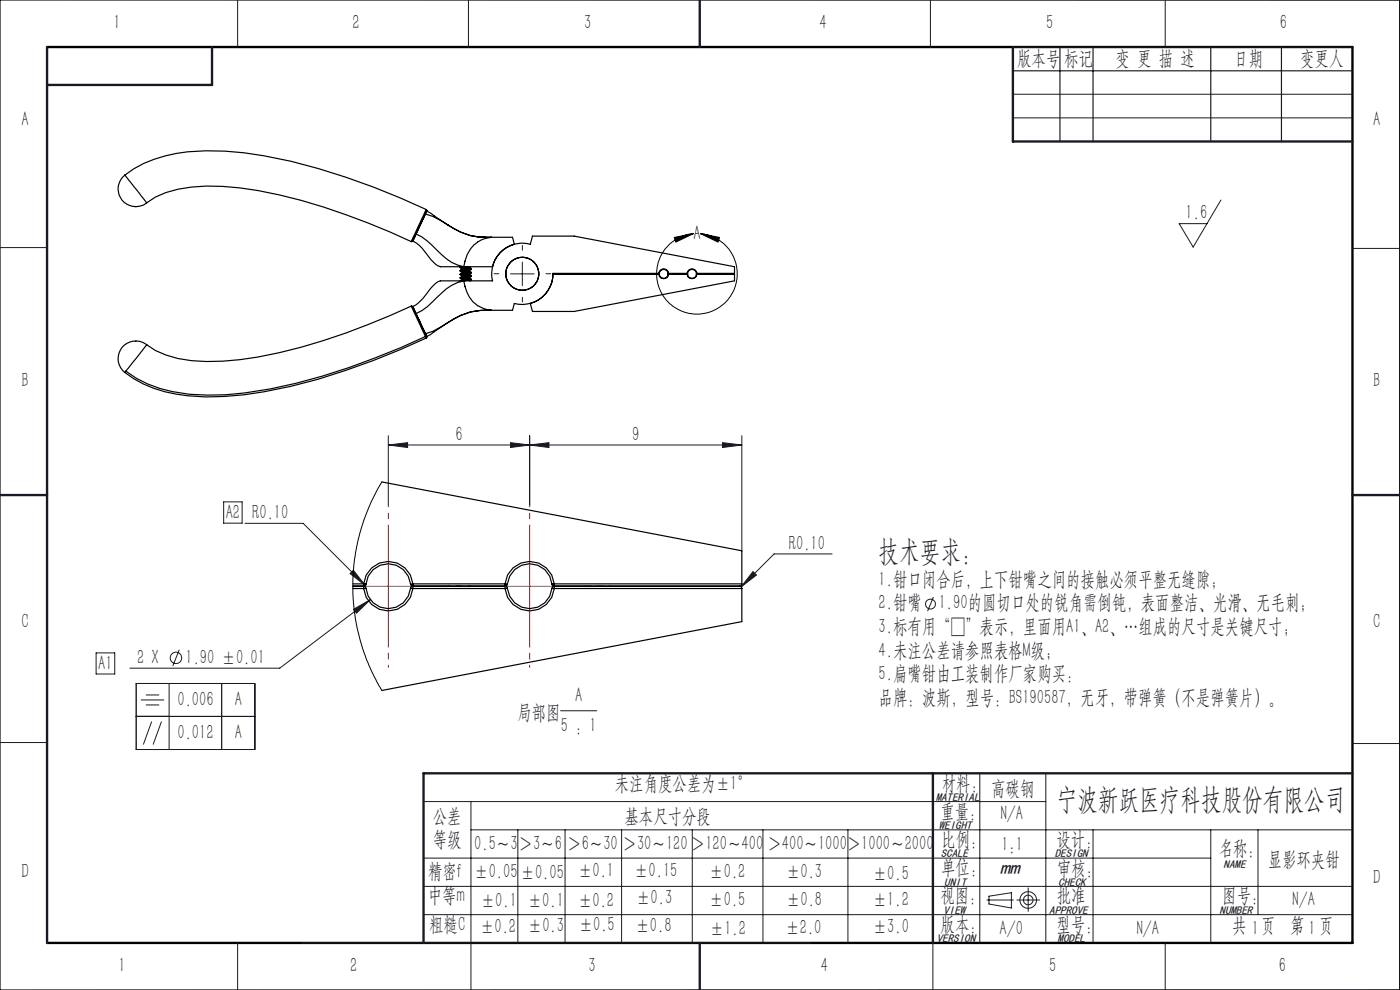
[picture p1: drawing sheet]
<svg xmlns="http://www.w3.org/2000/svg" width="297mm" height="210mm" viewBox="0 0 297 210" stroke-linecap="round" stroke-linejoin="round" font-family="sans-serif">
<g fill="none" stroke="#191924" stroke-width=".21">
<path d="M50.4 0v10M99.4 0v10M197.4 0v10M214.9 20h72M247.2 0v10M214.9 25h72M0 52.5h10M108.3 58.1h5M110.8 55.6v5M259 42.4l-5.9 10-2.9-5h5.9M286.9 52.7h10M82.4 94.4l4.1-.5v1z"/>
<path d="M82.4 92.4v14.7M82.4 94.4h75M108.3 93.9l4.1 .5-4.1 .5zM112.4 94.4l4.1-.5v1zM112.4 92.4v14.7M153.3 93.9l4.1 .5-4.1 .5zM157.4 92.4v24.4M47.4 106.5h4v4.5h-4zM52 111h12.3l13.2 13.2M176.5 117.5h-12.3l-7 7M20.4 138.5h3.9v4.5h-3.9zM38 137.8l-1.3 3.5"/>
<path d="M74.3 121.7l.7-.7 2.5 3.2zM75 129.2l3.6-2-3 2.9zM78.6 127.2l-19.3 14.5h-31.7M159.7 121.2l.8 .8-3.3 2.5zM198 126.6l-1.2 3M0 157.5h10M28.9 145h25.1v14h-25.1zM28.9 152h25.1M29.9 148.5h4.9M30.9 147.4h2.9M30.9 149.5h2.9M32.2 153.1l-1.8 4.8"/>
<path d="M34.3 153.1l-1.8 4.8M35.9 145v14M47 145v14M118.9 150.8h7.7M286.9 157.7h10M89.9 170h132M99.9 176h187M99.9 170v40M109.9 176v24M119.9 176v24M131.9 176v24M146.9 176v24"/>
<path d="M161.9 176v24M179.9 176v24M207.9 164v36M221.9 164v36M231.9 176v24M256.9 176v24M266.9 176v18M89.9 182h167M89.9 188h197M89.9 194h197M209.4 190.9h5.6M209.8 190.1l4.8-.7v3.2l-4.8-.8z"/>
<path d="M215.7 190.9h4.9M218.1 188.3v5M50.4 200v10M197.9 200v10M247.2 200v10"/>
<circle cx="37.3" cy="139.6" r="1.22"/>
<circle cx="197.4" cy="128.1" r="1.04"/>
<circle cx="218.1" cy="190.9" r="1.77"/>
<circle cx="218.1" cy="190.9" r="1.03"/>
</g>
<path d="M143.1 50.4l4-.8-3.7 1.8zM147.1 49.6a8.6 8.6 0 0 0-6.6 12.8 8.6 8.6 0 0 0 14.4 .6 8.6 8.6 0 0 0-5.5-13.3l-.8-.1M148.6 49.6l4 .8-.3 1z" fill="none" stroke="#000" stroke-width=".21"/>
<path d="M82.4 111.8v-4.7M112.4 111.8v-4.7M82.4 136.8v4.8M94.9 124.3h4.7M99.9 124.3h-4.8M112.4 136.8v4.8M124.9 124.3h4.7" fill="none" stroke="#f00" stroke-width=".21" stroke-dasharray="6.3 1.3 1.3 1.3" stroke-dashoffset="5.9"/>
<path d="M82.4 111.9v24.9M112.4 111.9v24.9M74.9 124.3h20M99.9 124.3h25" fill="none" stroke="#f00" stroke-width=".21"/>
<path d="M105.8 58.1h-1M110.8 53.1v-1M115.8 58.1h1M110.8 63.1v1" fill="none" stroke="#191924" stroke-width=".21" stroke-dasharray="6.3 1.3 1.3 1.3"/>
<path d="M0 0h296.9v210h-296.9z" fill="none" stroke="#000" stroke-width=".25"/>
<path d="M10 10h276.9v190h-276.9" fill="none" stroke="#000" stroke-width=".5"/>
<path d="M214.9 10h72M214.9 15h72M224.9 10v20M231.9 10v20M256.9 10v20M271.9 10v20M64 200h108" fill="none" stroke="#191924" stroke-width=".25"/>
<path d="M10 10v190M45 10v8h-35M148.4 0v10M214.9 10v20h72M0 105h10M286.9 105h10M197.9 164v36M286.9 164h-197v36M148.4 200v10" fill="none" stroke="#191924" stroke-width=".5"/>
<path d="M143.1 50.4l4-.8-3.7 1.8zM148.6 49.6l4 .8-.3 1z" fill="#000"/>
<path d="M82.4 94.4l4.1-.5v1zM108.3 93.9l4.1 .5-4.1 .5zM112.4 94.4l4.1-.5v1zM153.3 93.9l4.1 .5-4.1 .5zM75 121l-.7 .7 3.2 2.5zM75 129.2l.6 .9 3-2.9zM159.7 121.2l-2.5 3.3 3.3-2.5z" fill="#191924"/>
<g fill="none" stroke="#000" stroke-width=".25">
<path d="M26.5 37.1a27.5 27.5 0 0 1 17.2-5.1 89.2 89.2 0 0 1 29.7 5.6l5.8 2.1 5.7 2.3 5.5 2.4M26.5 37.1a3.7 3.7 0 0 0-.6 5.3 3.7 3.7 0 0 0 5.2 .6M26.5 37.1l4.6 5.9M31.1 43a18.3 18.3 0 0 1 9.5-3.3 64.2 64.2 0 0 1 23.3 2.8 156.9 156.9 0 0 1 23.3 8.8M87.6 51.1a9 9 0 0 1 3.2 3.2 5 5 0 0 0 2.7 2.3h4.9M87.6 51.1l-.4 .2M88.3 49.6l-.7 1.5M88.3 49.6a17.3 17.3 0 0 1 5.4 4.4 8.7 8.7 0 0 0 4.7 2.6M90.2 45.4l.3-.6 4.7 3M90.2 45.4l-1.9 4.2M90.2 45.4a22.6 22.6 0 0 1 6 3.1 12.9 12.9 0 0 0 8 1.8 6.5 6.5 0 0 0-5.8 6.3M90.4 44.4l.1 .4"/>
<path d="M90.4 44.4l-3.2 6.9M90.5 44.8l-2.9 6.3M95 47.7l.2 .1M95.2 47.8a14.2 14.2 0 0 0 6.3 2.5M97.6 56.7l.3 .3 .9 .1M97.6 57.5a.88 .88 0 0 0 1.1 .3h.1M97.6 58.2l.3 .2 .9 .2M97.6 58.9l.3 .3 .9 .1M97.7 56.6l-.1 .1M97.8 57.3l-.2 .2M97.8 58l-.2 .2M97.8 59.5l-.2 .1"/>
<path d="M98.2 56.6l-.6 .1M98.4 59.6h-3.2a3.5 3.5 0 0 0-4 1.7l-.3 .5a9.7 9.7 0 0 1-3.3 3.2M98.4 59.6a10.3 10.3 0 0 0-5.8 3.5 12.8 12.8 0 0 1-4.3 3.4M98.4 59.6a6.7 6.7 0 0 0 5.8 6.2M98.4 59l1.2 .3M98.4 58.3l1.2 .2M98.4 57.5l1.2 .2M98.4 56.8l1.2 .2M98.8 57.5l1 .1 .2 .2M98.8 58.2l1.1 .2M98.8 58.9l1.1 .3M98.8 56.7l1.1 .2"/>
<path d="M99.6 57.7l-1.9 .4M99.7 56.6l-1.8 .2M99.8 58.4l-1.7 .3-.5 .2M99.8 59.2l-2.1 .4M99.8 56.9l-2.1 .5M99.8 59.2l.2 .1M99.8 58.4l.2 .2M99.8 56.9l.2 .2M100 59.3l-.3 .3M100 58.6a2.79 2.79 0 0 1-2 .4l-.1 .1M100 57.8a1.64 1.64 0 0 1-1.5 .4l-.5 .1M100 57.1a2.22 2.22 0 0 1-1.8 .4l-.2 .1"/>
<path d="M100 59.3l-1.5 .2M100 58.6l-2.4 .3M100 57.8l-2.4 .4M100 57.1l-2.4 .4M101.3 50.3h1.8h-1.6M103.2 50.3h5.5l.4 1.5a6.4 6.4 0 0 0-4.6 4.8h-6.1M117.3 58.2a6.5 6.5 0 0 1-4.8 6.2l.5 1.7h8.8l34-6.5v-1.4M117.3 58.2h22.5M139.8 58v.1M139.8 58a1.04 1.04 0 0 1 1-1 1.04 1.04 0 0 1 1.1 1M139.8 58h-22.5a6.5 6.5 0 0 1-8.2 6.4l-.4 1.4h-4.5M139.8 58h.1"/>
<path d="M139.8 58.2a1.05 1.05 0 0 0 1 .9 1.05 1.05 0 0 0 1.1-.9M139.8 58.1v.1M139.8 58.1l.1 .1M139.8 58.1l-22.5 .1M139.9 58a.94 .94 0 0 1 .9-.9 .94 .94 0 0 1 .9 .9M139.9 58l-.1 .1M139.9 58.2h-.1M139.9 58.2a.94 .94 0 0 0 .9 .8 .94 .94 0 0 0 .9-.8M141.7 58h.2M141.7 58l.2 .1M141.7 58.2h.2M141.9 58v.1"/>
<path d="M141.9 58.1v.1M141.9 58.1l-.2 .1M141.9 58h3.9M141.9 58.1h3.9M141.9 58.2h3.9M145.8 58a1.04 1.04 0 0 1 1-1 1.04 1.04 0 0 1 1 1M145.8 58v.1M145.8 58h.1M145.8 58.2a1.05 1.05 0 0 0 1 .9 1.05 1.05 0 0 0 1-.9M145.8 58.1v.1M145.8 58.1l.1 .1M145.9 58l-.1 .1"/>
<path d="M145.9 58a.94 .94 0 0 1 .9-.9 .94 .94 0 0 1 .9 .9M145.9 58.2h-.1M145.9 58.2a.94 .94 0 0 0 .9 .8 .94 .94 0 0 0 .9-.8M147.7 58l.1 .1M147.7 58h.1M147.7 58.2h.1M147.8 58v.1M147.8 58.1v.1M147.8 58.1l-.1 .1M147.8 58h8M147.8 58.1h7.9M147.8 58.2h8"/>
<path d="M155.7 58.1l.1 .1M155.8 58v-1.4l-34-6.5h-8.8l-.5 1.7a6.5 6.5 0 0 0-8 7.8h-6.1M155.8 58l-.1 .1M26.7 78.7l-.2 .3M31.1 73.1a3.7 3.7 0 0 0-5.2 .7 3.7 3.7 0 0 0 .6 5.2M31.1 73.1l-4.4 5.6M87.2 64.9l3 6.5M87.2 64.9l.4 .1M87.2 64.9a128.5 128.5 0 0 1-36.3 11.4 41.4 41.4 0 0 1-13.2-.2l-2.5-.8-2.2-.9-1.9-1.3M87.6 65l.7 1.5M87.6 65l2.6 5.7M88.3 66.5l1.9 4.3"/>
<path d="M88.9 67.8l.1 .3M90.2 71.4a144 144 0 0 1-32.9 11.1 54.9 54.9 0 0 1-20.7 .6 23.5 23.5 0 0 1-9.9-4.4M90.2 71.4l.2 .3M90.2 70.8l.2 .3M90.4 71.1l.1 .3M90.4 71.2l.2 .3-.2 .2M90.4 71.7a144.3 144.3 0 0 1-34.4 11.4 49.4 49.4 0 0 1-21 0 22.7 22.7 0 0 1-8.5-4.1M101.5 65.9a15.2 15.2 0 0 0-7.3 3.1l-3.7 2.4M103.1 65.8l-1.8 .1M103.2 65.8h1M104.2 65.8a13.7 13.7 0 0 0-9.4 2.8l-2.9 1.7-1.7 .5M81 102.2l76.4 14.6v7.1"/>
<path d="M74.9 123.9h2.3M74.9 124.3h2.3M74.9 124.8h2.3M77.2 123.9v.4M77.2 123.9a5.2 5.2 0 0 1 5.2-4.8 5.2 5.2 0 0 1 5.2 4.8M77.2 123.9h.4M77.2 124.8a5.2 5.2 0 0 0 5.2 4.8 5.2 5.2 0 0 0 5.2-4.8M77.2 124.3v.5M77.2 124.3l.2 .1 .2 .4M77.6 123.9a4.7 4.7 0 0 1 4.8-4.3 4.7 4.7 0 0 1 4.7 4.3M77.6 123.9l-.2 .4h-.2M77.6 124.8h-.4"/>
<path d="M77.6 124.8a4.7 4.7 0 0 0 4.8 4.3 4.7 4.7 0 0 0 4.7-4.3M87.1 123.9l.1 .3 .4 .1M87.1 124.8h.5M87.6 123.9h-.5M87.6 123.9v.4M87.6 124.3v.5M87.6 124.3l-.4 .2-.1 .3M87.6 123.9h19.5M87.6 124.3h19.5M87.6 124.8h19.5M107.1 123.9a5.2 5.2 0 0 1 5.3-4.8 5.2 5.2 0 0 1 5.2 4.8M107.1 123.9v.4"/>
<path d="M107.1 123.9h.5M107.1 124.8a5.2 5.2 0 0 0 5.3 4.8 5.2 5.2 0 0 0 5.2-4.8M107.1 124.3v.5M107.1 124.3l.3 .1 .2 .4M107.6 123.9l-.2 .4h-.3M107.6 123.9a4.7 4.7 0 0 1 4.8-4.3 4.7 4.7 0 0 1 4.7 4.3M107.6 124.8h-.5M107.6 124.8a4.7 4.7 0 0 0 4.8 4.3 4.7 4.7 0 0 0 4.7-4.3M117.1 123.9l.2 .4h.3M117.1 124.8h.5M117.6 123.9v.4M117.6 123.9h-.5"/>
<path d="M117.6 124.3v.5M117.6 124.3l-.3 .1-.2 .4M117.6 123.9h39.8M117.6 124.3h39.3M117.6 124.8h39.8M156.9 124.3l.4 .2 .1 .3M157.4 123.9l-.2 .4h-.3M157.4 124.8v7.1l-76.4 14.6"/>
<circle cx="110.8" cy="58.1" r="3.5"/>
</g>
<path d="M81 102.2l-2.3 4.4-2.1 5.5-1.2 5.1-.5 5.6v3.2l.3 3.8 .5 3.2 .8 3.1 1.1 3.3 1.1 2.7 2.3 4.4" fill="none" stroke="#000" stroke-width=".21"/>
<g font-size="6.3" fill="#191924">
<text x="186.4" y="118.9">技术要求:</text>
<text x="224.1" y="171.7">宁波新跃医疗科技股份有限公司</text>
</g>
<g font-size="4.4" fill="#191924">
<text x="24.1" y="6.2">1</text>
<text x="74.8" y="6.2">2</text>
<text x="123.9" y="6.2">3</text>
<text x="173.9" y="6.2">4</text>
<text x="222" y="6.2">5</text>
<text x="271.5" y="6.2">6</text>
<text x="215.8" y="13.8">版本号</text>
<text x="225.7" y="13.8">标记</text>
<text x="236.7" y="13.8">变 更 描 述</text>
<text x="261.9" y="13.8">日期</text>
<text x="275.8" y="13.8">变更人</text>
<text x="4.6" y="26.7">A</text>
<text x="291.3" y="26.7">A</text>
<text x="251.5" y="46.5">1.6</text>
<text x="4.6" y="82">B</text>
<text x="291.3" y="82">B</text>
<text x="96.6" y="93.5">6</text>
<text x="134.1" y="93.5">9</text>
<text x="47.9" y="110.1">A2</text>
<text x="53.5" y="110.1">R0.10</text>
<text x="167.4" y="116.6">R0.10</text>
<text x="186.4" y="124.3">1.钳口闭合后，上下钳嘴之间的接触必须平整无缝隙；</text>
<text x="186.4" y="129.3">2.钳嘴</text>
<text x="199.2" y="129.3">1.90的圆切口处的锐角需倒钝，表面整洁、光滑、无毛刺;</text>
<text x="4.5" y="133.3">C</text>
<text x="186.4" y="134.3">3.标有用“□”表示，里面用A1、A2、…组成的尺寸是关键尺寸;</text>
<text x="291.3" y="133.3">C</text>
<text x="20.8" y="142.1">A1</text>
<text x="29.1" y="140.8">2 X</text>
<text x="39.4" y="140.8">1.90 ±0.01</text>
<text x="186.4" y="139.3">4.未注公差请参照表格M级；</text>
<text x="37.6" y="149.8">0.006</text>
<text x="49.8" y="149.8">A</text>
<text x="122" y="149">A</text>
<text x="186.4" y="144.3">5.扁嘴钳由工装制作厂家购买：</text>
<text x="186.4" y="149.3">品牌：波斯，型号：BS190587，无牙，带弹簧（不是弹簧片）。</text>
<text x="109.8" y="152.5">局部图</text>
<text x="118.9" y="155.2">5 : 1</text>
<text x="37.6" y="156.8">0.012</text>
<text x="49.8" y="156.8">A</text>
<text x="130.4" y="167.7">未注角度公差为±1°</text>
<text x="199.8" y="167.5">材料:</text>
<text x="199.5" y="173.5">重量：</text>
<text x="210.3" y="168.6">高碳钢</text>
<text x="212.3" y="174">N/A</text>
<text x="91.8" y="174.5">公差</text>
<text x="91.8" y="179.5">等级</text>
<text x="132.5" y="174.5">基本尺寸分段</text>
<text x="199.7" y="179.5">比例:</text>
<text x="224.1" y="179.4">设计:</text>
<text x="100.6" y="180.4">0.5～3</text>
<text x="110" y="180.4">＞3～6</text>
<text x="120.4" y="180.4">＞6～30</text>
<text x="122.6" y="185.9">±0.1</text>
<text x="132.1" y="180.4">＞30～120＞120～400</text>
<text x="134.5" y="185.9">±0.15</text>
<text x="162.8" y="180.4">＞400～1000＞1000～2000</text>
<text x="199.7" y="185.3">单位:</text>
<text x="212.4" y="180.5">1:1</text>
<text x="224.2" y="185.6">审核：</text>
<text x="258.5" y="181.4">名称：</text>
<text x="268.9" y="183.6">显影环夹钳</text>
<text x="4.5" y="186.2">D</text>
<text x="90.8" y="191.3">中等m</text>
<text x="90.8" y="186.2">精密f</text>
<text x="100.6" y="186.2">±0.05</text>
<text x="110.5" y="186.4">±0.05</text>
<text x="135" y="191.7">±0.3</text>
<text x="150.5" y="186.2">±0.2</text>
<text x="166.7" y="186.2">±0.3</text>
<text x="185.2" y="186.6">±0.5</text>
<text x="199.5" y="191.3">视图：</text>
<text x="224.2" y="191.3">批准</text>
<text x="259.3" y="191.3">图号:</text>
<text x="291.3" y="187.6">D</text>
<text x="91.1" y="197.4">粗糙C</text>
<text x="101.8" y="197.8">±0.2</text>
<text x="102" y="192.3">±0.1</text>
<text x="112" y="192.3">±0.1</text>
<text x="112" y="197.7">±0.3</text>
<text x="122.6" y="192.3">±0.2</text>
<text x="122.8" y="197.5">±0.5</text>
<text x="134.8" y="197.8">±0.8</text>
<text x="150.5" y="192.1">±0.5</text>
<text x="166.8" y="192.1">±0.8</text>
<text x="185.2" y="192.3">±1.2</text>
<text x="185.2" y="197.9">±3.0</text>
<text x="199.5" y="197.4">版本：</text>
<text x="224.1" y="197.4">型号:</text>
<text x="261.4" y="197.8">共 1页</text>
<text x="273.7" y="197.8">第 1页</text>
<text x="274.2" y="192.1">N/A</text>
<text x="150.6" y="198.3">±1.2</text>
<text x="166.6" y="198.1">±2.0</text>
<text x="212" y="198.4">A/0</text>
<text x="241.1" y="198.4">N/A</text>
<text x="25.2" y="206.1">1</text>
<text x="74.3" y="206.1">2</text>
<text x="124.8" y="206.1">3</text>
<text x="174.2" y="206.1">4</text>
<text x="222.6" y="206.1">5</text>
<text x="271.3" y="206.1">6</text>
</g>
<text font-size="4.4" x="147.1" y="51">A</text>
<text font-size="4.2" fill="#191924" x="212.2" y="185.3">mm</text>
<g font-size="2.4" fill="#191924">
<text x="198.5" y="169.9">MATERIAL</text>
<text x="199.2" y="175.9">WEIGHT</text>
<text x="199.6" y="181.8">SCALE</text>
<text x="223.8" y="181.8">DESIGN</text>
<text x="259.6" y="184.2">NAME</text>
<text x="200.3" y="187.9">UNIT</text>
<text x="224.5" y="187.9">CHECK</text>
<text x="200.1" y="193.8">VIEW</text>
<text x="222.6" y="193.8">APPROVE</text>
<text x="258.7" y="194">NUMBER</text>
<text x="198.7" y="199.9">VERSION</text>
<text x="224.4" y="199.8">MODEL</text>
</g>
</svg>
